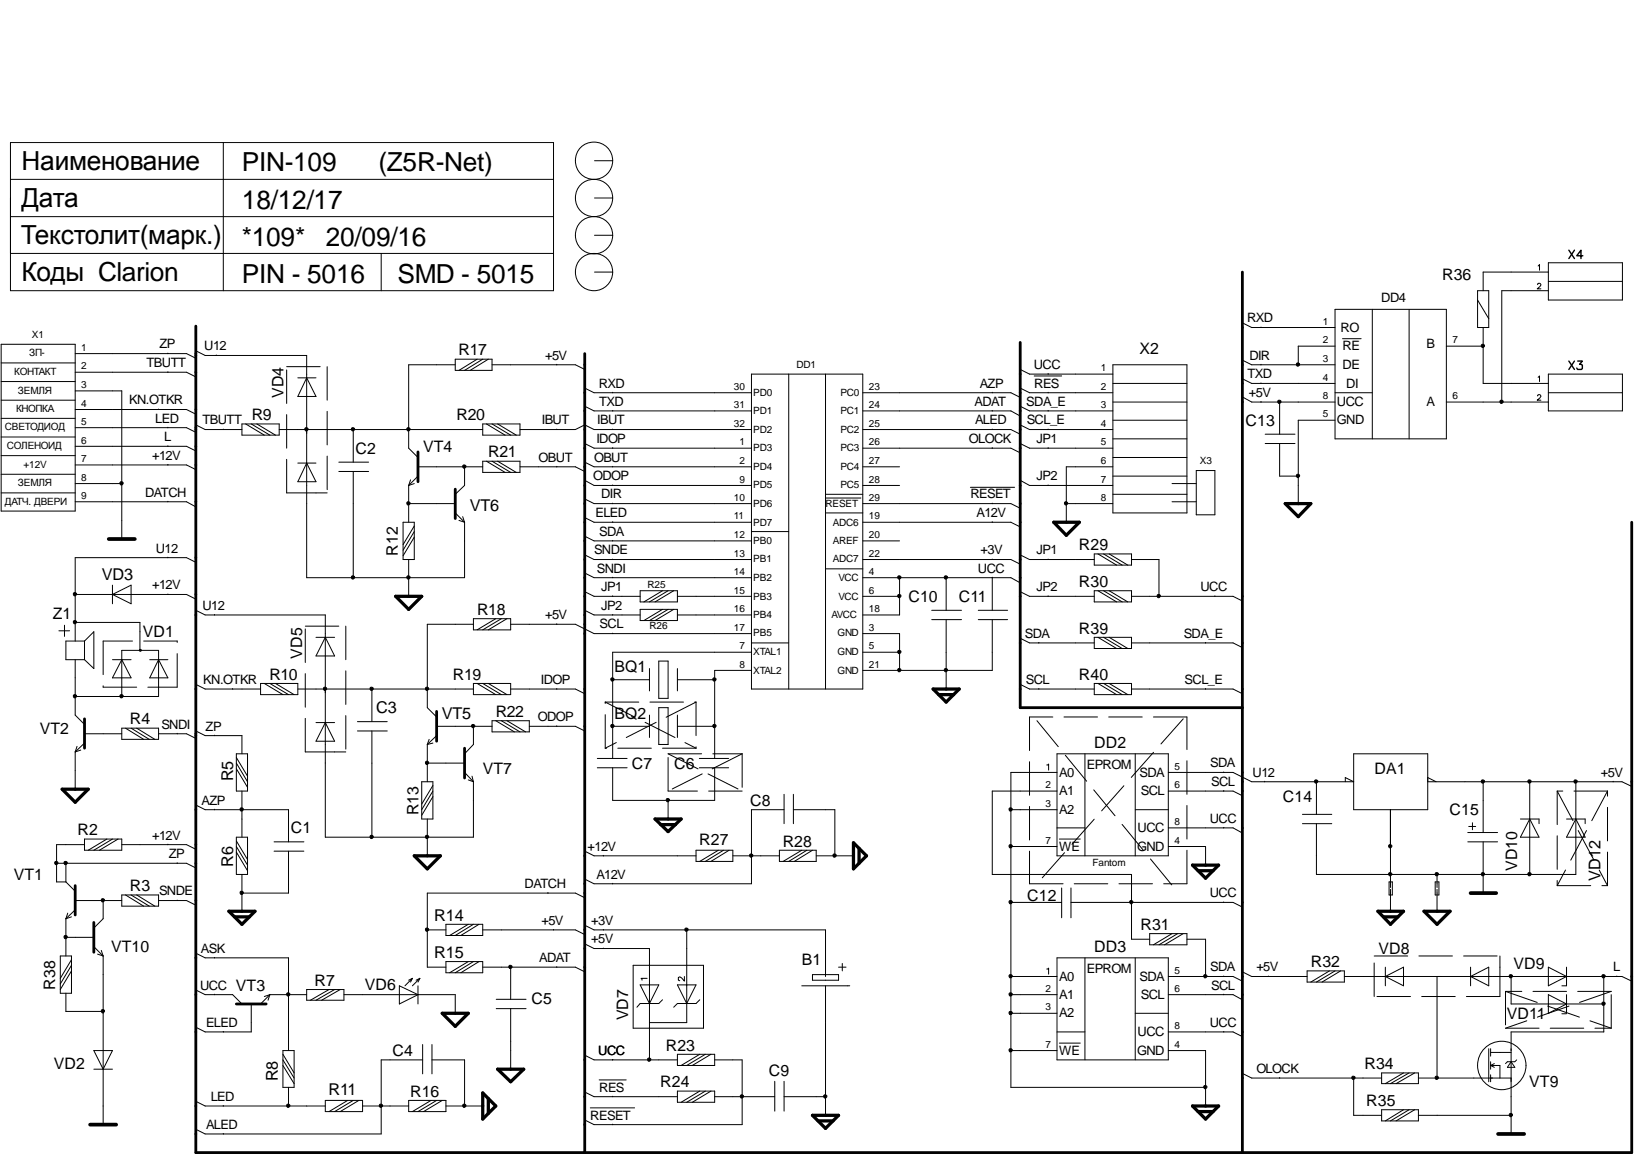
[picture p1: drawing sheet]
<svg xmlns="http://www.w3.org/2000/svg" width="297mm" height="210mm" viewBox="0 0 297 210" stroke-linecap="round" stroke-linejoin="round" font-family="sans-serif">
<g fill="#000">
<circle cx="55.7" cy="78" r=".31"/>
<circle cx="64.2" cy="78" r=".31"/>
<circle cx="74.2" cy="78" r=".31"/>
<circle cx="232.6" cy="73" r=".31"/>
<circle cx="236" cy="66.2" r=".31"/>
<circle cx="269.6" cy="62.9" r=".31"/>
<circle cx="273" cy="73" r=".31"/>
<circle cx="22.1" cy="87.8" r=".31"/>
<circle cx="74.2" cy="91.5" r=".31"/>
<circle cx="84.4" cy="84.8" r=".31"/>
<circle cx="193.8" cy="91.5" r=".31"/>
<circle cx="236" cy="86.5" r=".31"/>
<circle cx="13.6" cy="113.1" r=".31"/>
<circle cx="13.6" cy="108" r=".31"/>
<circle cx="64.2" cy="104.9" r=".31"/>
<circle cx="74.2" cy="104.9" r=".31"/>
<circle cx="163.5" cy="118.5" r=".31"/>
<circle cx="163.5" cy="108.3" r=".31"/>
<circle cx="163.5" cy="104.9" r=".31"/>
<circle cx="171.9" cy="104.9" r=".31"/>
<circle cx="210.6" cy="108.3" r=".31"/>
<circle cx="13.6" cy="126.5" r=".31"/>
<circle cx="22.1" cy="126.5" r=".31"/>
<circle cx="59.1" cy="125.2" r=".31"/>
<circle cx="67.5" cy="125.2" r=".31"/>
<circle cx="77.6" cy="138.6" r=".31"/>
<circle cx="77.6" cy="125.2" r=".31"/>
<circle cx="86" cy="131.9" r=".31"/>
<circle cx="111.3" cy="123.5" r=".31"/>
<circle cx="111.3" cy="131.9" r=".31"/>
<circle cx="129.9" cy="123.5" r=".31"/>
<circle cx="129.9" cy="131.9" r=".31"/>
<circle cx="163.5" cy="121.8" r=".31"/>
<circle cx="171.9" cy="121.8" r=".31"/>
<circle cx="10.2" cy="156.8" r=".31"/>
<circle cx="11.9" cy="156.8" r=".31"/>
<circle cx="43.9" cy="147.1" r=".31"/>
<circle cx="67.5" cy="152.1" r=".31"/>
<circle cx="77.6" cy="152.1" r=".31"/>
<circle cx="121.4" cy="145.4" r=".31"/>
<circle cx="136.6" cy="155.5" r=".31"/>
<circle cx="151.7" cy="155.5" r=".31"/>
<circle cx="183.7" cy="147.1" r=".31"/>
<circle cx="183.7" cy="153.8" r=".31"/>
<circle cx="239.3" cy="142" r=".31"/>
<circle cx="252.7" cy="153.8" r=".31"/>
<circle cx="252.7" cy="158.9" r=".31"/>
<circle cx="261.2" cy="158.9" r=".31"/>
<circle cx="269.6" cy="158.9" r=".31"/>
<circle cx="269.6" cy="142" r=".31"/>
<circle cx="278" cy="158.9" r=".31"/>
<circle cx="278" cy="142" r=".31"/>
<circle cx="286.4" cy="142" r=".31"/>
<circle cx="11.9" cy="170.3" r=".31"/>
<circle cx="18.7" cy="163.6" r=".31"/>
<circle cx="43.9" cy="162.3" r=".31"/>
<circle cx="77.6" cy="168.9" r=".31"/>
<circle cx="92.8" cy="175.7" r=".31"/>
<circle cx="124.8" cy="168.9" r=".31"/>
<circle cx="183.7" cy="177.4" r=".31"/>
<circle cx="183.7" cy="163.9" r=".31"/>
<circle cx="205.6" cy="163.9" r=".31"/>
<circle cx="219.1" cy="177.4" r=".31"/>
<circle cx="274.6" cy="177.4" r=".31"/>
<circle cx="291.5" cy="177.4" r=".31"/>
<circle cx="18.7" cy="183.8" r=".31"/>
<circle cx="52.4" cy="180.7" r=".31"/>
<circle cx="118" cy="192.6" r=".31"/>
<circle cx="134.9" cy="199.3" r=".31"/>
<circle cx="150" cy="199.3" r=".31"/>
<circle cx="183.7" cy="190.9" r=".31"/>
<circle cx="183.7" cy="180.7" r=".31"/>
<circle cx="183.7" cy="184.1" r=".31"/>
<circle cx="219.1" cy="197.6" r=".31"/>
<circle cx="246" cy="195.9" r=".31"/>
<circle cx="261.2" cy="195.9" r=".31"/>
<circle cx="291.5" cy="182.4" r=".31"/>
<circle cx="52.4" cy="200.9" r=".31"/>
<circle cx="69.2" cy="200.9" r=".31"/>
<circle cx="84.4" cy="200.9" r=".31"/>
<circle cx="274.6" cy="202.6" r=".31"/>
</g>
<g fill="none" stroke="#000" stroke-width=".18">
<path d="M1.9 25.9h98.7v26.9h-98.7zM1.9 39.4h98.7M1.9 32.6h98.7M40.6 25.9v26.9M108.1 29.2h3.3M108.1 36h3.3M1.9 46.1h98.7M69.3 46.1v6.7M108.1 49.4h3.3M108.1 42.8h3.3M225.8 58.7l1.7 .8h15.2M229.2 59.4v.1"/>
<path d="M242.7 56.2h20.2v23.6h-20.2zM249.5 56.2v23.6M256.2 56.2v23.6M268.6 52.8h2v6.7h-2zM268.6 54.5l2 3.4M269.6 59.5v10.2h11.9M279.5 51.7v-.1l.4-.1 .2 .3-.7 .7h.7M279.6 48.3l.3-.2v1M281.5 49.4h-11.9v3.4M281.5 52.8h-8.5v20.3M281.5 47.8h13.4v6.7h-13.4zM281.5 51.1h13.4"/>
<path d="M.2 62.6h13.5v30.3h-13.5zM.2 79.4h13.5M.2 76h13.5M.2 72.7h13.5M.2 69.3h13.5M.2 66h13.5M13.7 71h8.4v27M13.7 77.7h20.2l1.7 .9M13.7 64.3h20.2l1.7 .8M13.7 67.6h20.2l1.7 .9M13.7 74.4h20.2l1.7 .9M28.8 74.3v.1"/>
<path d="M30.5 64.2v.1M30.5 67.6h.1M30.5 77.6v.1M35.6 77.2l1.7 .9h6.7M35.6 63.8l1.7 .8h18.4v40.4h28.8v-10.1M39.3 64.5v.1M40.6 78v.1M44 77h6.8v2.1h-6.8zM44.7 77l3.3 2.1M45.7 77l3.4 2.1M46.7 77l3.4 2.1M50.8 78.1h37"/>
<path d="M54.1 68.7h3.3M55.7 68.7l1.7 3.4h-3.3zM64.2 78.1v5.9M82.8 66.3h-8.5v15.1l1.7 1.7M82.8 65.3h6.6v2h-6.6zM86.7 65.3l-3.3 2M87.8 77h6.7v2.1h-6.7zM87.8 65.3l-3.3 2M88.4 77l3.4 2.1M88.8 65.3l-3.3 2M89.4 66.3h15.2l1.7 .8M89.4 77l3.4 2.1"/>
<path d="M90.5 77l3.3 2.1M94.5 78.1h10.1l1.7-.9 1.7 .9h28.6M101.2 66.2v.1M101.2 78v.1M106.3 73.8l1.7 .9h28.6M106.3 70.5l1.7 .9h28.6M111.4 71.3v.1M111.4 74.6v.1M111.4 78v.1M136.6 68h20.2v57.2h-20.2zM143.4 68v57.2M150.1 68v57.2"/>
<path d="M156.8 78.1h27l1.7 .8M156.8 74.7h27l1.7 .9M156.8 71.4h27l1.7 .8M180.4 71.3v.1M180.4 74.6v.1M180.4 78v.1M185.5 77.2l1.7 .9h15.1M185.5 73.8l1.7 .9h15.1M185.5 70.5l1.7 .9h15.1M185.5 67.1l1.7 .9h15.1M188 68.3h5M190.5 67.9v.1"/>
<path d="M190.5 71.3v.1M190.5 74.6v.1M190.5 78v.1M202.3 69.7h13.5M202.3 73.1h13.5M202.3 66.3h13.5v26.9h-13.5zM202.3 76.4h13.5M202.3 79.8h13.5M225.8 68.8l1.7 .9h15.2M225.8 72.1l1.7 1h15.2M225.8 65.4l1.7 .9h15.2M229.2 66.2v.1"/>
<path d="M229.2 69.6v.1M229.2 73v.1M230 78.9h5.4M232.6 73.1v5.8M242.7 71.4h6.8M242.7 62.9h-6.7v3.4M242.7 76.4h-6.7v15.1M244 61.6h3.4M262.9 73.1h18.6M262.9 62.9h6.7M279.5 72v-.2l.4-.1 .2 .4-.7 .6h.7M279.6 68.6l.3-.3v1"/>
<path d="M281.5 68h13.4v6.7h-13.4zM281.5 71.4h13.4M.2 89.6h13.5M.2 86.2h13.5M.2 82.8h13.5M13.7 87.9h8.4M13.7 91.2h20.2l1.7 .9M13.7 84.5h20.2l1.7 .8M13.7 81.1h20.2l1.7 .9M30.5 81v.1M30.5 84.4v.1M30.5 91.1v.1"/>
<path d="M54.1 84.2h3.3M55.7 84.2l1.7 3.3h-3.3zM61.6 84h5.4M61.6 85.7h5.4M64.2 85.7v19.3M73.3 94.9h2v6.8h-2zM74.3 91.5h8.5M74.3 88.2v6.7M74.6 87.2l-.3 1M75.3 95.6l-2 3.4M75.3 96.6l-2 3.4M75.3 97.6l-2 3.4"/>
<path d="M75.3 87.9l-1 .3M76 84.8h11.8M76 86.5l-1.7 1.7M82.8 93.2l1.7 1.7M83.4 94.6l1.1 .3M84.1 93.9l.4 1M84.5 84.8v3.4l-1.7 1.6M87.8 83.8h6.7v2.1h-6.7zM88.4 83.8l3.4 2.1M89.4 83.8l3.4 2.1M90.5 83.8l3.3 2.1M94.5 84.8h10.1l1.7 .9"/>
<path d="M101.2 84.8h.1M106.3 84l1.7 .8h28.6M106.3 94.1l1.7 .8h28.6M106.3 97.5l1.7 .8h28.6M106.3 90.7l1.7 .8h28.6M106.3 87.3l1.7 .9h28.6M106.3 80.6l1.7 .8h28.6M111.4 81.4h.1M111.4 84.8h.1M111.4 88.1v.1M111.4 91.4v.1M111.4 94.8v.1"/>
<path d="M111.4 98.2v.1M136.6 96.6h6.8M150.1 90.5h6.4M150.1 89.8h6.7M150.1 93.2h6.7M156.8 84.8h6.7M156.8 94.9h27l1.7 .9M156.8 98.3h6.7M156.8 91.5h27l1.7 .9M156.8 88.2h6.7M156.8 81.4h27l1.7 .9M176.4 88.6h8"/>
<path d="M180.4 81.4h.1M180.4 91.4v.1M180.4 94.8v.1M185.5 87.3l1.7 .9h15.1M185.5 80.6l1.7 .8h15.1M190.5 81.4h.1M190.5 88.1v.1M193.8 91.5h8.5M202.3 84.8h-8.5v10.1M202.3 86.5h13.5M202.3 89.8h13.5M202.3 83.1h13.5"/>
<path d="M213.1 87.9h4.4M213.1 91.2h4.4M217.5 85.5h3.3v8.1h-3.3zM230 80.6h5.4M232.6 80.6v5.9h3.4M10.7 114.6h2M11.7 113.6v2.1M13.7 108h20.2l1.7 .9M13.7 119.9v10.1l1.7 1.7M13.7 113.1h11.7v5.1M15.4 116.5h-3.4v3.4h3.4M15.4 116.5v3.4"/>
<path d="M15.4 116.5l1.7-1.7v6.7l-1.7-1.6M20.4 106.3v3.4M20.4 108l3.4-1.7v3.4zM20.4 119.9h3.4M22.1 119.9l1.7 3.3h-3.4zM25.4 118h.2v.3h-.2zM27.2 119.9h3.3M28.8 119.9l1.7 3.3h-3.3zM30.5 101.3h.1M30.5 107.9v.1M35.6 102.2l-1.7-.9h-20.2v15.2M35.6 110.9l1.7 .9h21.8v40.3h27v-10"/>
<path d="M39 111.7v.1M57.4 115.8h3.4M59.1 115.8l1.7 3.4h-3.4zM74.3 101.7v6.7M86.1 112.4h6.7v2.1h-6.7zM86.1 113.5h-8.4v15.1l1.7 1.7M90.1 112.4l-3.4 2.1M91.1 112.4l-3.3 2.1M92.2 112.4l-3.4 2.1M92.8 113.5h11.8l3.4 1.6h28.6M101.2 113.4v.1M106.3 110.9l1.7 .9h8.4"/>
<path d="M106.3 107.5l1.7 .9h8.4M106.3 104.1l1.7 .9h28.6M106.3 100.8l1.7 .9h28.6M111.4 101.6v.1M111.4 104.9v.1M111.4 108.3v.1M111.4 111.7v.1M111.4 115.1h.1M116.4 107.4h6.7v2h-6.7zM116.4 110.7h6.7v2.1h-6.7zM120.4 107.4l-3.4 2M120.4 110.7l-3.4 2.1"/>
<path d="M121.5 107.4l-3.4 2M121.5 110.7l-3.4 2.1M122.5 107.4l-3.4 2M122.5 110.7l-3.4 2.1M123.1 111.8h13.5M123.1 108.4h13.5M136.6 116.8h6.8M136.6 118.5h-25.2v19.3M150.1 103.4h6.7M156.8 115.1h6.7v6.7M156.8 108.4h6.7M156.8 105h27l1.7 .9"/>
<path d="M156.8 101.7h27l1.7 .8M156.8 118.5h6.7M163.5 105v6.8h-6.7M169.4 110.9h5.4M169.4 112.6h5.4M172 105v5.9M172 112.6v12.6M177.8 110.9h5.4M177.8 112.6h5.4M180.4 101.6v.1M180.4 104.9v6M180.4 112.6v9.2h-23.6"/>
<path d="M185.5 107.5l1.7 .9h11.7M185.5 100.8l1.7 .9h11.7M185.5 116l1.7 .8h11.7M188.8 116.8h.1M190.5 101.6v.1M190.5 108.3v.1M198.9 100.7h6.8v2h-6.8zM198.9 107.4h6.8v2h-6.8zM198.9 115.8h6.8v2.1h-6.8zM199.6 107.4l3.4 2M199.6 115.8l3.4 2.1M199.6 100.7l3.4 2"/>
<path d="M200.6 107.4l3.4 2M200.6 115.8l3.4 2.1M200.6 100.7l3.4 2M201.6 107.4l3.4 2M201.6 115.8l3.4 2.1M201.6 100.7l3.4 2M205.7 108.4h18.5l1.6 .8M205.7 101.7h5v6.7M205.7 116.8h18.5l1.6 .9M219.2 116.8h.1M220.8 108.3v.1M13.7 136.7v6.7"/>
<path d="M13.7 126.6h15.1v-8.4h-6.7v8.4M14 135.6l-.3 1.1M14.7 136.3l-1 .4M15.4 133.3h6.7M15.4 135l-1.7 1.7M22.1 132.3h6.7v2.1h-6.7zM22.8 132.3l3.3 2.1M23.8 132.3l3.3 2.1M24.8 132.3l3.3 2.1M28.8 133.3h5.1l1.7 .9M32.2 133.3h.1M35.6 132.8l1.7 .9h6.7v3.3"/>
<path d="M35.6 124.4l1.7 .8h10.1M39 133.6v.1M42.3 125.1v.1M43 137h2v6.8h-2zM43 137.7l2 3.4M43 138.7l2 3.4M43 139.7l2 3.4M47.4 124.2h6.7v2h-6.7zM48 124.2l3.4 2M49.1 124.2l3.3 2M50.1 124.2l3.4 2M54.1 125.2h32"/>
<path d="M57.4 131.3h3.4M59.1 131.3l1.7 3.4h-3.4zM65 131.1h5.4M65 132.8h5.4M67.6 125.2v5.9M67.6 132.8v19.3M77.7 138.7h6.8M77.7 135.3v6.8M78 134.4l-.3 .9M78.7 135l-1 .3M79.4 132h10M79.4 133.7l-1.7 1.6"/>
<path d="M86.1 124.2h6.7v2h-6.7zM86.1 132v3.3l-1.6 1.7M86.7 124.2l3.4 2M87.8 124.2l3.3 2M88.8 124.2l3.4 2M89.4 131h6.8v2h-6.8zM90.1 131l3.4 2M91.1 131l3.4 2M92.2 131l3.3 2M92.8 125.2h11.8l1.7 .9M96.2 132h8.4l1.7 .8M101.2 125.1v.1"/>
<path d="M101.2 131.9v.1M108.6 137.8h5.4M108.6 139.5h5.4M111.4 132h6.7M111.4 139.5v6h18.5v-6M111.4 123.5h6.7M118.1 121.5v4.1M118.1 130v4M119.8 120.1h1.7v6.8h-1.7zM119.8 128.6h1.7v6.7h-1.7zM123.1 132h6.8M123.1 121.5v4.1"/>
<path d="M123.1 130v4M123.1 123.5h6.8M127.1 137.8h5.4M127.1 139.5h5.4M136.6 121.8h-6.7v16M185.5 124.4l1.7 .8h11.7M188.8 125.1v.1M190.3 139l.3-.1v1.1M192.1 137h20.3v18.5h-20.3zM197.2 137v18.5M198.9 124.2h6.8v2h-6.8zM199.6 124.2l3.4 2"/>
<path d="M200.6 124.2l3.4 2M201.6 124.2l3.4 2M205.7 125.2h18.5l1.6 .9M206.4 137v18.5M219.2 125.1v.1M246.1 137h13.4v10.2h-13.4zM10.3 156.9h23.6l1.7 .8M12 156.9v3.4M15.4 153.5h-5.1v6.8h1.7M15.4 152.5h6.7v2h-6.7zM19.4 152.5l-3.4 2M20.4 152.5l-3.3 2"/>
<path d="M21.5 152.5l-3.4 2M22.1 153.5h11.8l1.7 .8M30.5 153.4v.1M32.2 156.8v.1M35.6 146.3l1.7 .9h15.1v5.8M39 147.1v.1M43 152.1h2v6.8h-2zM43 152.8l2 3.4M43 153.8l2 3.4M43 154.9l2 3.3M44 143.8v8.3M44 158.9v6.7"/>
<path d="M49.8 153h5.4M49.8 154.7h5.4M52.4 154.7v7.6h-8.4M76.7 142.1h2v6.7h-2zM77.7 148.8v6.7M78.7 142.7l-2 3.4M78.7 143.8l-2 3.4M78.7 144.8l-2 3.4M84.5 140.4l1.6 1.7M85.1 141.7l1 .4M85.8 141.1l.3 1M106.3 154.7l1.7 .8h18.5"/>
<path d="M109.7 155.4v.1M121.5 145.5v3.3M126.5 154.5h6.7v2h-6.7zM130.6 154.5l-3.4 2M131.5 154.5l-3.3 2M132.5 154.5l-3.3 2M133.2 155.5h8.5M141.7 154.5h6.7v2h-6.7zM142.5 147.2h-5.9v13.4h-28.6l-1.7-.8M142.5 144.4v5.3M144.2 147.2h7.6v8.3M144.2 144.4v5.3"/>
<path d="M145.8 154.5l-3.4 2M146.7 154.5l-3.3 2M147.7 154.5l-3.3 2M148.4 155.5h6.7M183.8 147.2h8.3M183.8 153.8h8.3M192.1 140.4h-8.3v57.2h35.4M192.1 143.8h-11.7v15.1h25.3v11.8h3.3M192.1 150.5h5.1M192.6 152.5h3.8M206.4 147.2h6M212.4 143.8h11.8l1.6 .8"/>
<path d="M212.4 140.4h11.8l3.3 1.7h18.6l-1.5-.8v.8M212.4 153.8h6.8v3.4M212.4 150.5h11.8l1.6 .9M222.5 140.3v.1M222.5 143.7v.1M222.5 150.4v.1M229.9 142v.1M236.8 148h5.3M236.8 149.7h5.3M239.3 142.1v5.9M252.8 147.2v14.1M259.5 142.1h35.3l1.8 .8"/>
<path d="M259.5 141.3l1.6 .8M261.2 158.9v2.4M266.8 153h5.4M266.8 151.3h5.4M267 150.2h1.3M267.7 149.5v1.3M269.6 142.1v9.2M269.6 153v9.3M276.4 148.8h3.4v.9M278.1 148.8l1.7 3.3h-3.4zM278.1 142.1v16.8M284.8 148.8h3.4v.9"/>
<path d="M286.5 142.1v16.8h-47.2v-9.2M286.5 148.8l1.7 3.3h-3.4zM293.2 142v.1M11 173.7h2v6.8h-2zM12 170.3h5.1M12 167v6.7M12 160.3l1.7 1.7M12.3 165.9l-.3 1.1M13 174.4l-2 3.4M13 175.4l-2 3.4M13 176.4l-2 3.4M13 166.6l-1 .4"/>
<path d="M13.7 163.7h8.4M13.7 165.4l-1.7 1.6M17.1 172l1.7 1.7M17.7 173.4l1.1 .3M18.4 172.7l.4 1M18.8 163.7v3.3l-1.7 1.7M18.8 173.7v30.7M22.1 162.6h6.7v2.1h-6.7zM22.8 162.6l3.3 2.1M23.8 162.6l3.3 2.1M24.8 162.6l3.3 2.1M28.8 163.7h5.1l1.7 .8"/>
<path d="M32.2 163.6v.1M35.6 179.9l1.7 .9h5l1.7 1.7M35.6 173.2l1.7 .9h15.1v16.8M39 174v.1M55.7 179.8h6.8v2h-6.8zM59.8 179.8l-3.4 2M60.8 179.8l-3.4 2M61.8 179.8l-3.3 2M72.6 179.2l3.4 1.6-3.4 1.7zM75 177.8l-1.4 1.4M75 177.8l-.4 .7M75 177.8l-.7 .3"/>
<path d="M76 179.2v3.3M76.3 177.8l-1.3 1.4M76.3 177.8l-.3 .7M76.3 177.8l-.7 .3M77.7 169h3.4M81.1 168h6.7v2h-6.7zM81.1 174.8h6.7v2h-6.7zM85.1 174.8l-3.4 2M85.1 168l-3.4 2M86.1 174.8l-3.3 2M86.1 168l-3.3 2M87.1 174.8l-3.3 2"/>
<path d="M87.1 168l-3.3 2M87.8 169h16.8l1.7 .8M87.8 175.8h16.8l1.7 .8M92.8 175.8v5.8M99.6 162.2v.1M100.6 168.9v.1M101.2 175.7v.1M106.3 163.2l-1.7-.9h-26.9v13.5h3.4M106.3 171.5l1.7 .9h10.1v10M106.3 168.1l1.7 .9h42.1v8.5M109.7 168.9v.1M109.7 172.3v.1"/>
<path d="M111.4 160.5v.1M115.1 175.4h12.8v11.5h-12.8zM116.4 179h3.4l-1.7 3.4zM117.6 177.8h-1.1l.2 .3M123.1 179h3.4l-1.7 3.4zM124.4 177.5v.8l-.5-.6-.4-.2-.2 .1v.5l.3 .1M124.8 169v16.8h-6.7M145.8 179.2h8.7M147.7 177.1h4.7v1h-4.7zM150.1 179.2v23.5M152.4 175.8h1.4M153.1 175.1v1.3"/>
<path d="M183.8 177.5h8.3M183.8 164h9.2M190.3 176.1l.3-.2v1.1M192.1 174.1h20.3v18.5h-20.3zM193 161.4v5.4M194.7 164h29.5l1.6 .8M194.7 161.4v5.4M197.2 174.1v18.5M206.4 174.1v18.5M209 169.7h6.8v2h-6.8zM212.4 177.5h11.8l1.6 .8M213.1 169.7l-3.4 2"/>
<path d="M214.1 169.7l-3.4 2M215.1 169.7l-3.4 2M215.8 170.7h3.4v6.8M222.5 163.9v.1M222.5 177.4v.1M225.8 176.6l1.7 .9h10.1M230.6 177.4v.1M237.6 176.4h6.8v2.1h-6.8zM241.7 176.4l-3.4 2.1M242.7 176.4l-3.4 2.1M243.7 176.4l-3.4 2.1M244.4 177.5h50.4l1.8 .8"/>
<path d="M251.8 175.8v3.4M251.8 177.5l3.3-1.7v3.4zM252.5 160.3h.6v2.3h-.6zM252.8 161.6v4M260.9 160.3h.7v2.3h-.7zM261.2 161.6v4M261.2 177.5v18.4M267.3 177.5l3.3-1.7v3.4zM267.3 175.8v3.4M274.7 177.5v5h16.8M281.5 175.8l3.3 1.7-3.3 1.7zM284.8 175.8v3.4h-.9"/>
<path d="M291.5 177.5v10h-16.8v18.6M293.9 177.4v.1M12 180.5v3.3h6.8M17.1 190.9h3.3l-1.6 3.4zM17.1 194.3h3.3M39 180.7v.1M40.6 187.5h.1M45.7 182.5v5h-8.4l-1.7-.8M49.1 180.8h6.6M49.1 180.8l-1.7 1.7M49.1 180.8l-1.1 .3M49.1 180.8l-.4 1"/>
<path d="M51.4 190.9h2.1v6.7h-2.1zM51.4 191.6l2.1 3.4M51.4 192.6l2.1 3.3M51.4 193.6l2.1 3.3M52.4 197.6v3.4M59.1 200h6.8v2h-6.8zM62.5 180.8h10.1M63.2 200l-3.4 2M64.2 200l-3.4 2M65.2 200l-3.4 2M72.7 180.8h10.1v3.3M74.3 200h6.8v2h-6.8z"/>
<path d="M76.8 192.6h-7.5v13.5h-32l-1.7-.9M76.8 189.8v5.4M78.4 200l-3.4 2M78.5 192.6h6v8.4M78.5 189.8v5.4M79.4 200l-3.4 2M80.4 200l-3.4 2M90.2 181.6h5.4M90.2 183.3h5.4M92.8 183.3v11M106.3 198.5l1.7 .8h15.1M106.3 191.8l1.7 .8h15.1"/>
<path d="M108.9 196.3h4.9M111.4 192.5v.1M111.4 199.2v.1M118.1 182.5v10.1M120.4 181.7l-.6 .7h-3.4l-.6 .6M123.1 191.6h6.8v2h-6.8zM123.1 198.3h6.8v2h-6.8zM127.2 198.3l-3.4 2M127.2 191.6l-3.4 2M127.2 181.7l-.7 .7h-3.4l-.6 .6M128.2 198.3l-3.4 2M128.2 191.6l-3.4 2"/>
<path d="M129.2 198.3l-3.3 2M129.2 191.6l-3.3 2M129.9 192.6h5v11.8h-26.9l-1.7-.9M129.9 199.3h10.9M140.8 196.5v5.4M142.5 199.3h7.6M142.5 196.5v5.4M183.8 180.8h8.3M183.8 190.9h8.3M183.8 184.1h8.3M192.1 187.5h5.1M192.6 189.6h3.8"/>
<path d="M206.4 184.1h6M212.4 180.8h11.8l1.6 .9M212.4 187.5h11.8l1.6 .9M212.4 190.9h6.8v10.1M222.5 180.7v.1M222.5 187.5h.1M225.8 195.1l1.7 .8h23.7M232.6 195.8v.1M246.1 195.9v6.8h5.1M251.2 195h6.6v1.9h-6.6zM255.1 195l-3.3 1.9M256.2 195l-3.4 1.9"/>
<path d="M257.2 195l-3.4 1.9M257.8 195.9h16.9M270.6 190.6v6M271 193.6h1.7v2.3M271 190.6v1.3M271 193v1.3M271 195.3v1.3M271 193.6l.6 .4M271 191.3h3.7M271.6 193.3l-.6 .3M274.7 193l.7 1h-1.4zM275.7 192.6l-.3 .4h-1.4l-.3 .3"/>
<path d="M281.5 180.8l3.3 1.7-3.3 1.6zM283.9 184.2h.9M284.8 180.8v3.3M35.6 200.2l1.7 .8h21.8M40.6 200.9v.1M40.6 206v.1M65.9 201h8.4M81.1 201h6.7M107.3 201.3h8.1M111.4 204.3v.1M251.2 201.7h6.6v2h-6.6zM255.1 201.7l-3.3 2"/>
<path d="M256.2 201.7l-3.4 2M257.2 201.7l-3.4 2M257.8 202.7h16.9"/>
<circle cx="108" cy="29.2" r="3.4"/>
<circle cx="108" cy="36" r="3.4"/>
<circle cx="108" cy="42.8" r="3.4"/>
<circle cx="108" cy="49.4" r="3.4"/>
<circle cx="55.7" cy="78" r=".31"/>
<circle cx="64.2" cy="78" r=".31"/>
<circle cx="74.2" cy="78" r=".31"/>
<circle cx="232.6" cy="73" r=".31"/>
<circle cx="236" cy="66.2" r=".31"/>
<circle cx="269.6" cy="62.9" r=".31"/>
<circle cx="273" cy="73" r=".31"/>
<circle cx="22.1" cy="87.8" r=".31"/>
<circle cx="74.2" cy="91.5" r=".31"/>
<circle cx="84.4" cy="84.8" r=".31"/>
<circle cx="193.8" cy="91.5" r=".31"/>
<circle cx="236" cy="86.5" r=".31"/>
<circle cx="13.6" cy="113.1" r=".31"/>
<circle cx="13.6" cy="108" r=".31"/>
<circle cx="64.2" cy="104.9" r=".31"/>
<circle cx="74.2" cy="104.9" r=".31"/>
<circle cx="163.5" cy="118.5" r=".31"/>
<circle cx="163.5" cy="108.3" r=".31"/>
<circle cx="163.5" cy="104.9" r=".31"/>
<circle cx="171.9" cy="104.9" r=".31"/>
<circle cx="210.6" cy="108.3" r=".31"/>
<circle cx="13.6" cy="126.5" r=".31"/>
<circle cx="22.1" cy="126.5" r=".31"/>
<circle cx="59.1" cy="125.2" r=".31"/>
<circle cx="67.5" cy="125.2" r=".31"/>
<circle cx="77.6" cy="138.6" r=".31"/>
<circle cx="77.6" cy="125.2" r=".31"/>
<circle cx="86" cy="131.9" r=".31"/>
<circle cx="111.3" cy="123.5" r=".31"/>
<circle cx="111.3" cy="131.9" r=".31"/>
<circle cx="129.9" cy="123.5" r=".31"/>
<circle cx="129.9" cy="131.9" r=".31"/>
<circle cx="163.5" cy="121.8" r=".31"/>
<circle cx="171.9" cy="121.8" r=".31"/>
<circle cx="10.2" cy="156.8" r=".31"/>
<circle cx="11.9" cy="156.8" r=".31"/>
<circle cx="43.9" cy="147.1" r=".31"/>
<circle cx="67.5" cy="152.1" r=".31"/>
<circle cx="77.6" cy="152.1" r=".31"/>
<circle cx="121.4" cy="145.4" r=".31"/>
<circle cx="136.6" cy="155.5" r=".31"/>
<circle cx="151.7" cy="155.5" r=".31"/>
<circle cx="183.7" cy="147.1" r=".31"/>
<circle cx="183.7" cy="153.8" r=".31"/>
<circle cx="239.3" cy="142" r=".31"/>
<circle cx="252.7" cy="153.8" r=".31"/>
<circle cx="252.7" cy="158.9" r=".31"/>
<circle cx="261.2" cy="158.9" r=".31"/>
<circle cx="269.6" cy="158.9" r=".31"/>
<circle cx="269.6" cy="142" r=".31"/>
<circle cx="278" cy="158.9" r=".31"/>
<circle cx="278" cy="142" r=".31"/>
<circle cx="286.4" cy="142" r=".31"/>
<circle cx="11.9" cy="170.3" r=".31"/>
<circle cx="18.7" cy="163.6" r=".31"/>
<circle cx="43.9" cy="162.3" r=".31"/>
<circle cx="77.6" cy="168.9" r=".31"/>
<circle cx="92.8" cy="175.7" r=".31"/>
<circle cx="124.8" cy="168.9" r=".31"/>
<circle cx="183.7" cy="177.4" r=".31"/>
<circle cx="183.7" cy="163.9" r=".31"/>
<circle cx="205.6" cy="163.9" r=".31"/>
<circle cx="219.1" cy="177.4" r=".31"/>
<circle cx="274.6" cy="177.4" r=".31"/>
<circle cx="291.5" cy="177.4" r=".31"/>
<circle cx="18.7" cy="183.8" r=".31"/>
<circle cx="52.4" cy="180.7" r=".31"/>
<circle cx="118" cy="192.6" r=".31"/>
<circle cx="134.9" cy="199.3" r=".31"/>
<circle cx="150" cy="199.3" r=".31"/>
<circle cx="183.7" cy="190.9" r=".31"/>
<circle cx="183.7" cy="180.7" r=".31"/>
<circle cx="183.7" cy="184.1" r=".31"/>
<circle cx="219.1" cy="197.6" r=".31"/>
<circle cx="246" cy="195.9" r=".31"/>
<circle cx="261.2" cy="195.9" r=".31"/>
<circle cx="273" cy="193.6" r="4.4"/>
<circle cx="291.5" cy="182.4" r=".31"/>
<circle cx="52.4" cy="200.9" r=".31"/>
<circle cx="69.2" cy="200.9" r=".31"/>
<circle cx="84.4" cy="200.9" r=".31"/>
<circle cx="274.6" cy="202.6" r=".31"/>
</g>
<path d="M35.6 59.3v150.2h261v-114.6M225.8 49.4v160.1M106.3 64.3v145.2M185.5 62.2v66.4h40.3M76 82.1v5.4M82.8 88.9v5.3M15.4 130.6v5.4M79.4 129.3v5.4M84.5 136v5.4M13.7 161v5.3M17.1 167.6v5.5M43 182.5h5.4" fill="none" stroke="#000" stroke-width=".51"/>
<g fill="none" stroke="#000" stroke-width=".18" stroke-dasharray="6.1 2">
<path d="M52.1 66.6h7.4M59.5 66.6v23M52.1 89.6v-23M57.4 89.6h-5.3M59.5 89.6h-2.1M18.8 116.5v8.4M32.2 116.5h-13.4M55.5 113.8h7.4M62.9 113.8v22.9M18.8 124.9h13.4M32.2 124.9v-8.4M55.5 136.7v-22.9"/>
<path d="M60.8 136.7h-5.3M62.9 136.7h-2.1M110 136v-8.4M110 127.6h16.5M110 127.6l16.5 8.4M121.5 137h13.4M121.5 137l13.4 6.8M126.5 127.6v8.4M126.5 136h-16.5M126.5 127.6l-16.5 8.4M134.9 137v6.8M134.9 137l-13.4 6.8"/>
<path d="M187.2 130.3v30.3M188.5 131l24.9 30.3M215.1 130.6l-26.6 30M215.8 130.3h-28.6M121.5 143.8v-6.8M134.9 143.8h-13.4M283.1 143.8v17.2M283.1 143.8l9.1 17.2M292.2 143.8h-9.1M292.2 143.8l-9.1 17.2M187.2 160.6h28.6M215.8 160.6v-30.3"/>
<path d="M249.8 173.7h22.9M272.7 173.7v2.1M272.7 175.8v5.3M283.1 161h9.1M292.2 161v-17.2M249.8 181.1v-7.4M272.7 181.1h-22.9M273.7 180.2v6.7M273.7 186.9h19.2M273.7 180.2l19.2 6.7M292.9 186.9v-6.7M292.9 180.2h-19.2"/>
<path d="M292.9 180.2l-19.2 6.7"/>
</g>
<path d="M19.8 98h4.7M267.3 162.3h4.7M16.4 204.4h4.7M272.3 206.1h4.8" fill="none" stroke="#000" stroke-width=".68"/>
<g fill="none" stroke="#000" stroke-width=".59">
<path d="M191.6 94.9h4.6l-2.4 2.4zM233.6 91.5h4.7l-2.3 2.4zM71.9 108.4h4.8l-2.4 2.3zM169.6 125.2h4.8l-2.4 2.4zM170.6 126.2h2.8M11.3 143.4h4.7l-2.3 2.4zM75.3 155.5h4.7l-2.3 2.4zM119.1 148.8h4.7l-2.3 2.3zM120.1 149.9h2.7M155.1 153.2l2.4 2.3-2.4 2.4zM156.2 154.2v2.7M216.8 157.2h4.7l-2.3 2.4z"/>
<path d="M217.8 158.2h2.7M41.6 165.6h4.8l-2.4 2.4zM42.6 166.6h2.7M250.5 165.6h4.6l-2.3 2.4zM251.5 166.6h2.6M258.9 165.6h4.7l-2.4 2.4zM80.4 184.1h4.7l-2.3 2.4zM87.8 198.6l2.3 2.4-2.3 2.4zM88.8 199.6v2.8M90.5 194.3h4.7l-2.4 2.3zM147.7 202.7h4.7l-2.3 2.4zM148.7 203.7h2.7"/>
<path d="M216.8 201h4.7l-2.3 2.4zM217.8 202h2.7"/>
</g>
<path d="M285.2 45.5l1 1.5M286.2 45.5l-1 1.5M287.7 46.5h-1.1l.8-1v1.5M285.2 65.6l1 1.5M286.2 65.6l-1 1.5M286.8 65.6h.9l-.6 .6 .6 .2v.6l-.2 .1h-.7l-.2-.2" fill="none" stroke="#000" stroke-width=".25"/>
<g font-size="4.8">
<text x="3.9" y="30.8">Наименование</text>
<text x="44" y="31.2">PIN-109</text>
<text x="68.8" y="31.2">(Z5R-Net)</text>
<text x="3.9" y="37.6">Дата</text>
<text x="44" y="37.9">18/12/17</text>
<text x="3.8" y="44.3">Текстолит(марк.)</text>
<text x="44" y="44.6">*109*</text>
<text x="59.2" y="44.6">20/09/16</text>
<text x="3.9" y="51.1">Коды Clarion</text>
<text x="44" y="51.4">PIN - 5016</text>
<text x="72.3" y="51.4">SMD - 5015</text>
</g>
<g font-size="3">
<text x="85.4" y="92.9">VT6</text>
<text x="18.5" y="105.3">VD3</text>
<text x="68.4" y="129.6">C3</text>
<text x="80.3" y="130.6">VT5</text>
<text x="42.4" y="142" transform="rotate(-90 42.4 142)">R5</text>
<text x="42.4" y="157.5" transform="rotate(-90 42.4 157.5)">R6</text>
<text x="291" y="160" transform="rotate(-90 291 160)">VD12</text>
<text x="78.9" y="167.3">R14</text>
<text x="78.9" y="174.1">R15</text>
<text x="50.5" y="196.5" transform="rotate(-90 50.5 196.5)">R8</text>
<text x="59.7" y="199">R11</text>
</g>
<g font-size="2.9">
<text x="262.2" y="50.8">R36</text>
<text x="83.4" y="64.6">R17</text>
<text x="207.1" y="64.3">X2</text>
<text x="45.8" y="76.4">R9</text>
<text x="51.5" y="72.3" transform="rotate(-90 51.5 72.3)">VD4</text>
<text x="83" y="76.4">R20</text>
<text x="226.4" y="77.4">C13</text>
<text x="64.6" y="82.5">C2</text>
<text x="76.9" y="82.1">VT4</text>
<text x="88.8" y="83.1">R21</text>
<text x="72.3" y="101" transform="rotate(-90 72.3 101)">R12</text>
<text x="196.1" y="100">R29</text>
<text x="196.1" y="106.7">R30</text>
<text x="9.6" y="112.4">Z1</text>
<text x="86.7" y="111.8">R18</text>
<text x="165.1" y="109.4">C10</text>
<text x="174.3" y="109.4">C11</text>
<text x="25.9" y="115.8">VD1</text>
<text x="54.9" y="119.7" transform="rotate(-90 54.9 119.7)">VD5</text>
<text x="196.1" y="115.1">R39</text>
<text x="49" y="123.5">R10</text>
<text x="82.3" y="123.5">R19</text>
<text x="111.7" y="122.2">BQ1</text>
<text x="196.1" y="123.5">R40</text>
<text x="23.6" y="131.7">R4</text>
<text x="90.1" y="130.3">R22</text>
<text x="111.7" y="130.6">BQ2</text>
<text x="7.2" y="133.4">VT2</text>
<text x="198.9" y="136">DD2</text>
<text x="87.8" y="140.7">VT7</text>
<text x="114.8" y="139.7">C7</text>
<text x="122.6" y="139.7">C6</text>
<text x="249.9" y="140.7">DA1</text>
<text x="76.1" y="148.2" transform="rotate(-90 76.1 148.2)">R13</text>
<text x="136.4" y="146.5">C8</text>
<text x="233.2" y="145.8">C14</text>
<text x="263.5" y="148.2">C15</text>
<text x="14.1" y="151.8">R2</text>
<text x="52.9" y="151.5">C1</text>
<text x="127.1" y="153.5">R27</text>
<text x="142.3" y="153.8">R28</text>
<text x="2.5" y="159.9">VT1</text>
<text x="23.6" y="162">R3</text>
<text x="275.8" y="158.3" transform="rotate(-90 275.8 158.3)">VD10</text>
<text x="186.7" y="163.7">C12</text>
<text x="20.2" y="173.1">VT10</text>
<text x="198.9" y="173.1">DD3</text>
<text x="207.3" y="169">R31</text>
<text x="250.6" y="173.4">VD8</text>
<text x="10" y="179.8" transform="rotate(-90 10 179.8)">R38</text>
<text x="57.2" y="179.2">R7</text>
<text x="66.3" y="179.8">VD6</text>
<text x="145.8" y="175.4">B1</text>
<text x="238.3" y="175.8">R32</text>
<text x="275.1" y="176.1">VD9</text>
<text x="42.9" y="180.1">VT3</text>
<text x="96.6" y="182.5">C5</text>
<text x="114.2" y="185.4" transform="rotate(-90 114.2 185.4)">VD7</text>
<text x="273.9" y="185.2">VD11</text>
<text x="71.3" y="191.9">C4</text>
<text x="121" y="190.9">R23</text>
<text x="9.8" y="194.3">VD2</text>
<text x="120" y="197.6">R24</text>
<text x="139.7" y="195.6">C9</text>
<text x="248" y="194.3">R34</text>
<text x="278" y="197.6">VT9</text>
<text x="74.5" y="199.3">R16</text>
<text x="248.4" y="201">R35</text>
</g>
<g font-size="2.3">
<text x="226.7" y="58.6">RXD</text>
<text x="251.1" y="54.9">DD4</text>
<text x="29" y="63.3">ZP</text>
<text x="37.1" y="63.7">U12</text>
<text x="99.1" y="65.4">+5V</text>
<text x="227.1" y="65.4">DIR</text>
<text x="243.7" y="60.3">RO</text>
<text x="244" y="63.7">RE</text>
<text x="259.3" y="63.3">B</text>
<text x="26.6" y="66.7">TBUTT</text>
<text x="108.8" y="70.4">RXD</text>
<text x="178.1" y="70.4">AZP</text>
<text x="187.9" y="67.1">UCC</text>
<text x="188" y="70.4">RES</text>
<text x="226.8" y="68.7">TXD</text>
<text x="244" y="67.1">DE</text>
<text x="244.7" y="70.4">DI</text>
<text x="23.5" y="73.5">KN.OTKR</text>
<text x="28.2" y="76.8">LED</text>
<text x="36.8" y="77.1">TBUTT</text>
<text x="98.5" y="77.1">IBUT</text>
<text x="108.6" y="77.1">IBUT</text>
<text x="108.9" y="73.7">TXD</text>
<text x="177.2" y="73.7">ADAT</text>
<text x="177.2" y="77.1">ALED</text>
<text x="186.6" y="73.7">SDA_E</text>
<text x="186.6" y="77.1">SCL_E</text>
<text x="227" y="72.1">+5V</text>
<text x="243" y="77.1">GND</text>
<text x="243" y="73.8">UCC</text>
<text x="259.3" y="73.8">A</text>
<text x="27.6" y="83.6">+12V</text>
<text x="29.8" y="80.2">L</text>
<text x="97.9" y="83.9">OBUT</text>
<text x="108" y="83.9">OBUT</text>
<text x="108.4" y="80.5">IDOP</text>
<text x="176.1" y="80.5">OLOCK</text>
<text x="188.4" y="80.5">JP1</text>
<text x="107.8" y="87.3">ODOP</text>
<text x="188.4" y="87.3">JP2</text>
<text x="26.4" y="90.3">DATCH</text>
<text x="108.2" y="94">ELED</text>
<text x="109.3" y="90.6">DIR</text>
<text x="176.4" y="90.6">RESET</text>
<text x="177.5" y="94">A12V</text>
<text x="28.3" y="100.4">U12</text>
<text x="108" y="100.8">SNDE</text>
<text x="108.9" y="97.4">SDA</text>
<text x="178.3" y="100.8">+3V</text>
<text x="188.4" y="100.8">JP1</text>
<text x="27.6" y="107.1">+12V</text>
<text x="108.5" y="104.1">SNDI</text>
<text x="109.3" y="107.4">JP1</text>
<text x="177.8" y="104.1">UCC</text>
<text x="188.4" y="107.4">JP2</text>
<text x="218.2" y="107.4">UCC</text>
<text x="36.8" y="110.8">U12</text>
<text x="99.1" y="112.5">+5V</text>
<text x="109.3" y="110.8">JP2</text>
<text x="109" y="114.2">SCL</text>
<text x="186.3" y="115.9">SDA</text>
<text x="215.2" y="115.9">SDA_E</text>
<text x="37" y="124.3">KN.OTKR</text>
<text x="98.3" y="124.3">IDOP</text>
<text x="186.5" y="124.3">SCL</text>
<text x="215.3" y="124.3">SCL_E</text>
<text x="97.7" y="131.1">ODOP</text>
<text x="29.3" y="132.4">SNDI</text>
<text x="37.4" y="132.8">ZP</text>
<text x="192.6" y="141.1">A0</text>
<text x="197.6" y="139.8">EPROM</text>
<text x="207.1" y="141.1">SDA</text>
<text x="220" y="139.4">SDA</text>
<text x="220.2" y="142.8">SCL</text>
<text x="227.7" y="141.1">U12</text>
<text x="291" y="141.1">+5V</text>
<text x="36.6" y="146.2">AZP</text>
<text x="192.6" y="144.5">A1</text>
<text x="192.6" y="147.9">A2</text>
<text x="207.4" y="144.5">SCL</text>
<text x="219.9" y="149.6">UCC</text>
<text x="27.6" y="152.6">+12V</text>
<text x="30.7" y="156">ZP</text>
<text x="106.8" y="154.6">+12V</text>
<text x="192.6" y="154.6">WE</text>
<text x="206.7" y="154.6">GND</text>
<text x="206.8" y="151.2">UCC</text>
<text x="95.4" y="161.4">DATCH</text>
<text x="108.4" y="159.7">A12V</text>
<text x="28.9" y="162.7">SNDE</text>
<text x="219.9" y="163.1">UCC</text>
<text x="36.5" y="173.1">ASK</text>
<text x="98.4" y="168.1">+5V</text>
<text x="107.5" y="171.5">+5V</text>
<text x="107.5" y="168.1">+3V</text>
<text x="36.4" y="179.9">UCC</text>
<text x="98" y="174.8">ADAT</text>
<text x="192.6" y="178.2">A0</text>
<text x="197.6" y="176.9">EPROM</text>
<text x="207.1" y="178.2">SDA</text>
<text x="220" y="176.5">SDA</text>
<text x="220.2" y="179.9">SCL</text>
<text x="228.4" y="176.5">+5V</text>
<text x="293.2" y="176.5">L</text>
<text x="192.6" y="181.5">A1</text>
<text x="192.6" y="184.9">A2</text>
<text x="207.4" y="181.5">SCL</text>
<text x="37.5" y="186.6">ELED</text>
<text x="108.8" y="191.7">UCC</text>
<text x="192.6" y="191.7">WE</text>
<text x="206.7" y="191.7">GND</text>
<text x="206.8" y="188.3">UCC</text>
<text x="219.9" y="186.6">UCC</text>
<text x="228.4" y="195.1">OLOCK</text>
<text x="38.3" y="200.1">LED</text>
<text x="107.3" y="203.5">RESET</text>
<text x="108.9" y="198.4">RES</text>
<text x="37.5" y="205.1">ALED</text>
</g>
<g font-size="1.8">
<text x="240.5" y="59">1</text>
<text x="5.3" y="64.8">ЗП-</text>
<text x="5.8" y="61.5">X1</text>
<text x="14.8" y="63.8">1</text>
<text x="240.5" y="65.8">3</text>
<text x="240.5" y="62.4">2</text>
<text x="264" y="62.4">7</text>
<text x="2.6" y="68.2">КОНТАКТ</text>
<text x="3.3" y="71.5">ЗЕМЛЯ</text>
<text x="14.8" y="67.1">2</text>
<text x="14.8" y="70.5">3</text>
<text x="133.4" y="70.9">30</text>
<text x="136.9" y="71.9">PD0</text>
<text x="144.8" y="66.8">DD1</text>
<text x="152.8" y="71.9">PC0</text>
<text x="157.9" y="70.9">23</text>
<text x="200.1" y="67.5">1</text>
<text x="200.1" y="70.9">2</text>
<text x="240.5" y="69.2">4</text>
<text x="2.9" y="74.8">КНОПКА</text>
<text x="14.8" y="73.9">4</text>
<text x="14.8" y="77.2">5</text>
<text x="133.4" y="74.2">31</text>
<text x="133.4" y="77.6">32</text>
<text x="136.9" y="75.3">PD1</text>
<text x="152.8" y="75.3">PC1</text>
<text x="157.9" y="77.6">25</text>
<text x="157.9" y="74.2">24</text>
<text x="200.1" y="74.2">3</text>
<text x="200.1" y="77.6">4</text>
<text x="240.5" y="75.9">5</text>
<text x="240.5" y="72.6">8</text>
<text x="264" y="72.6">6</text>
<text x=".9" y="78.2">СВЕТОДИОД</text>
<text x="1.2" y="81.6">СОЛЕНОИД</text>
<text x="14.8" y="80.6">6</text>
<text x="14.8" y="84">7</text>
<text x="134.4" y="80.9">1</text>
<text x="136.9" y="82">PD3</text>
<text x="136.9" y="78.7">PD2</text>
<text x="152.8" y="82">PC3</text>
<text x="152.8" y="78.7">PC2</text>
<text x="157.9" y="80.9">26</text>
<text x="200.1" y="80.9">5</text>
<text x="3.3" y="88.4">ЗЕМЛЯ</text>
<text x="4.3" y="85">+12V</text>
<text x="14.8" y="87.4">8</text>
<text x="134.4" y="84.3">2</text>
<text x="134.4" y="87.7">9</text>
<text x="136.9" y="85.3">PD4</text>
<text x="136.9" y="88.7">PD5</text>
<text x="152.8" y="88.7">PC5</text>
<text x="152.8" y="85.3">PC4</text>
<text x="157.9" y="87.7">28</text>
<text x="157.9" y="84.3">27</text>
<text x="200.1" y="84.3">6</text>
<text x="200.1" y="87.7">7</text>
<text x="218.1" y="84.3">X3</text>
<text x=".9" y="91.7">ДАТЧ. ДВЕРИ</text>
<text x="14.8" y="90.7">9</text>
<text x="133.4" y="91">10</text>
<text x="133.4" y="94.4">11</text>
<text x="136.9" y="92.1">PD6</text>
<text x="136.9" y="95.5">PD7</text>
<text x="150.1" y="92.1">RESET</text>
<text x="151.4" y="95.5">ADC6</text>
<text x="157.9" y="94.4">19</text>
<text x="157.9" y="91">29</text>
<text x="200.1" y="91">8</text>
<text x="133.4" y="97.8">12</text>
<text x="133.4" y="101.2">13</text>
<text x="136.9" y="98.9">PB0</text>
<text x="151.4" y="98.9">AREF</text>
<text x="157.9" y="101.2">22</text>
<text x="157.9" y="97.8">20</text>
<text x="117.7" y="106.9">R25</text>
<text x="133.4" y="104.5">14</text>
<text x="133.4" y="107.9">15</text>
<text x="136.9" y="102.2">PB1</text>
<text x="136.9" y="105.6">PB2</text>
<text x="151.4" y="102.2">ADC7</text>
<text x="152.4" y="105.6">VCC</text>
<text x="157.9" y="107.9">6</text>
<text x="157.9" y="104.5">4</text>
<text x="133.4" y="111.3">16</text>
<text x="136.9" y="109">PB3</text>
<text x="136.9" y="112.4">PB4</text>
<text x="151.2" y="112.4">AVCC</text>
<text x="152.4" y="109">VCC</text>
<text x="157.9" y="111.3">18</text>
<text x="118.1" y="114.4">R26</text>
<text x="133.4" y="114.6">17</text>
<text x="134.4" y="118">7</text>
<text x="136.9" y="119">XTAL1</text>
<text x="136.9" y="115.7">PB5</text>
<text x="152.3" y="119">GND</text>
<text x="152.3" y="115.7">GND</text>
<text x="157.9" y="118">5</text>
<text x="157.9" y="114.6">3</text>
<text x="134.4" y="121.3">8</text>
<text x="136.9" y="122.4">XTAL2</text>
<text x="152.3" y="122.4">GND</text>
<text x="157.9" y="121.3">21</text>
<text x="190" y="143.3">2</text>
<text x="213.5" y="139.9">5</text>
<text x="213.5" y="143.3">6</text>
<text x="190" y="146.6">3</text>
<text x="213.5" y="149.9">8</text>
<text x="190" y="153.3">7</text>
<text x="213.5" y="153.3">4</text>
<text x="198.6" y="157.4">Fantom</text>
<text x="213.5" y="177">5</text>
<text x="190" y="180.3">2</text>
<text x="190" y="183.6">3</text>
<text x="213.5" y="180.3">6</text>
<text x="190" y="190.4">7</text>
<text x="213.5" y="190.4">4</text>
<text x="213.5" y="187">8</text>
</g>
</svg>
